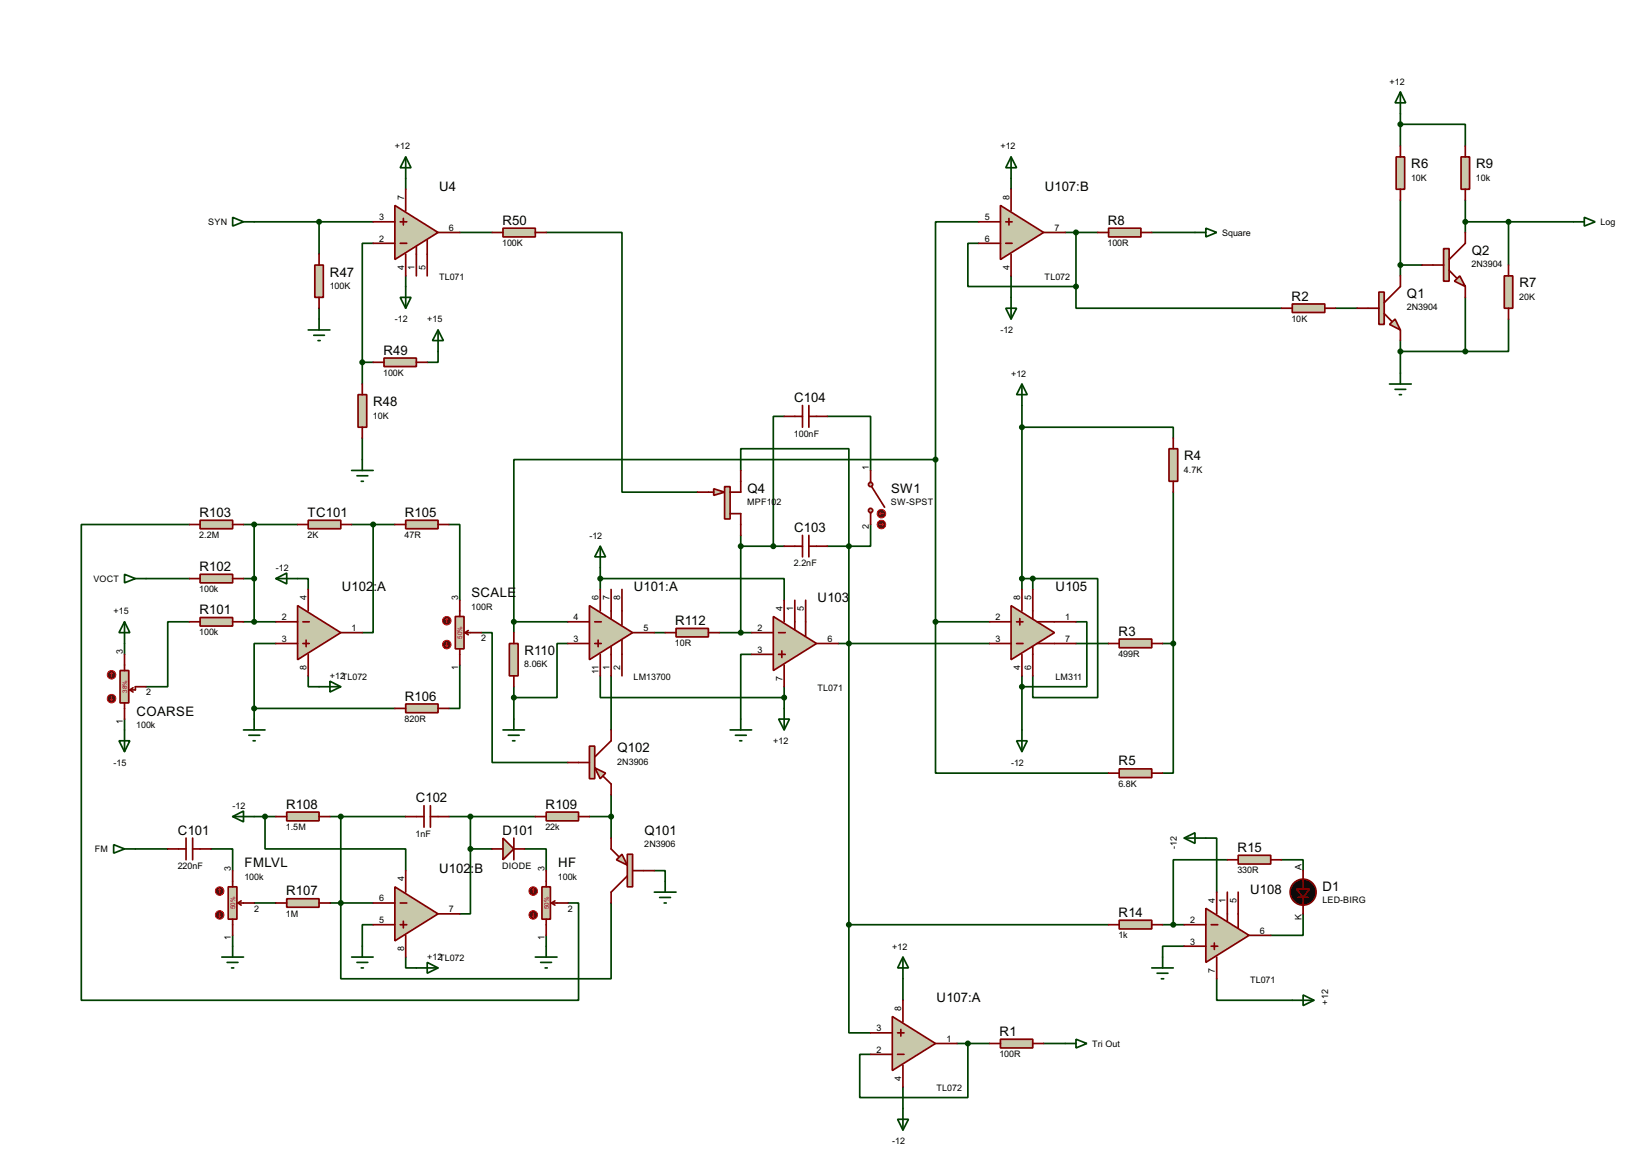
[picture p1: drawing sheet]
<svg xmlns="http://www.w3.org/2000/svg" width="387mm" height="276mm" viewBox="0 0 387 276" stroke-linecap="round" stroke-linejoin="round" font-family="sans-serif">
<g fill="none" stroke="#004000" stroke-width=".4">
<path d="M329 29.2h15.2v5.1M329 26.7v7.6M59.7 52.1h28M75 52.1v7.6M87.7 57.2h-2.6v27.9M95.3 41.9v2.6M108 54.6h7.6M128.3 54.6h17.8v61h17.8M229.9 52.1h-10.1v55.9M229.9 57.2h-2.5v10.1h25.4M237.5 41.9v2.6M250.2 54.6h7.7"/>
<path d="M252.8 54.6v12.7M270.6 54.6h10.1M329 47v17.8M344.2 47v7.6M344.2 52.1h25.4M354.4 52.1v10.2M75 72.4v2.6M95.3 64.8v2.5M237.5 64.8v5.1M252.8 67.3v5.1h48.2M313.7 72.4h5.1M329 62.3h5.1"/>
<path d="M344.2 69.9v12.7M354.4 75v7.6h-10.2M85.1 85.1v5.1M85.1 85.1h2.6M102.9 82.6v2.5h-2.5M184.2 97.8h-2.5v30.5M194.4 97.8h10.1v12.7M240.1 95.3v43.2M329 80v7.7M329 82.6h15.2M85.1 102.9v5.1M174 110.5v-5.1h25.4v22.9"/>
<path d="M219.8 108h-99.1v38.1M219.8 108v38.1M240.1 100.4h35.5v2.5M275.6 115.6v35.6M29.3 134.9l2.5 1-2.5 1zM31.8 135.9h12.7M44.5 123.2h-25.4v111.8h116.8v-22.9h-2.5M57.2 135.9h2.5M57.2 123.2h12.7M59.7 123.2v22.9M69.9 135.9h2.5v2.6M82.6 123.2h10.2"/>
<path d="M87.7 123.2v25.4h-2.6M105.5 123.2h2.5v17.8M141 135.9h43.2v5.1M141 133.4v5.1M174 128.3h10.2M174 125.8v22.8M194.4 128.3h5M199.4 128.3v88.9M204.5 123.2v5.1h-5.1M240.1 135.9h2.5M242.6 135.9h15.3v28h-15.3v-5.1M242.6 135.9v2.6"/>
<path d="M29.3 151.2v2.5M44.5 146.1h-5.1v15.2h-5.1M57.2 146.1h7.6M64.8 151.2h-5.1v15.2M72.4 158.8v2.5h2.6M108 156.2v10.2h-2.5M113.1 148.6h2.5v30.5h17.8M120.7 146.1v2.5M120.7 146.1h12.7M133.4 151.2h-2.5v12.7h-10.2M141 158.8v5.1h43.2M143.6 158.8v12.7"/>
<path d="M153.7 148.6h2.6M169 148.6h7.6M176.6 153.7h-2.6v15.2M196.9 151.2h35.6M219.8 146.1v35.5h40.6M219.8 146.1h12.7M240.1 158.8v12.7M252.8 146.1h2.5v15.2h-15.2M252.8 151.2h7.6M273.1 151.2h2.5M275.6 151.2v30.4h-2.5M29.3 168.9v2.6"/>
<path d="M59.7 166.4v2.5M59.7 166.4h33.1M120.7 161.3v7.6M184.2 161.3v5.1M31.8 199.4h7.6M49.6 199.4h5.1v5.1M59.7 191.8h5.1M62.3 191.8v7.6h33v5.1M77.5 191.8h17.8M80.1 191.8v38.1h63.5v-17.8M105.5 191.8h20.3M110.5 199.4v15.3h-2.5"/>
<path d="M110.5 199.4h5.1M110.5 191.8v7.6M123.2 199.4h5.1v5.1M138.5 191.8h5.1M143.6 186.7v10.2M283.3 196.9h2.5v12.7M54.7 219.7v2.6M59.7 212.1h5.1M77.5 212.1h10.2M87.7 217.2h-2.6v5.1M128.3 219.7v2.6M153.7 204.5h2.6v2.5"/>
<path d="M199.4 217.2v25.4h5.1M199.4 217.2h61M273.1 217.2h5.1M288.3 202h-12.7v15.2M301 202h5.1v2.5M306.1 214.7v5h-7.6M95.3 224.8v2.6h2.5M212.1 229.9v5.1M278.2 222.3h-5.1v2.5M285.8 229.9v5.1h17.8M212.1 255.3v5.1M224.8 245.1h7.7"/>
<path d="M227.4 245.1v12.7h-25.4v-10.1h2.5M245.2 245.1h5"/>
</g>
<path d="M28.2 157.5h2.1v7.6h-2.1z" fill="#c8c8aa" stroke="#800000" stroke-width=".4"/>
<path d="M29.3 153.7v3.8M29.3 165.1v3.8M30.5 162.1l.8 .5M31.3 161.6l-.8 .5M34.3 161.3h-2.5v.8h-1.3" fill="none" stroke="#800000" stroke-width=".4"/>
<circle cx="26.2" cy="158.5" r="1" fill="#400000" stroke="#f00" stroke-width=".23"/>
<path d="M26.2 158l-.2 .3M26.2 158l.3 .3M26.2 158v1" fill="none" stroke="#f00" stroke-width=".23"/>
<circle cx="26.2" cy="164.1" r="1" fill="#400000" stroke="#f00" stroke-width=".23"/>
<path d="M26 164.4l.2 .2M26.2 163.6v1M26.5 164.4l-.3 .2" fill="none" stroke="#f00" stroke-width=".23"/>
<path d="M26.7 198.4l2.6 1-2.6 1zM29.3 199.4h2.5" fill="none" stroke="#004000" stroke-width=".4"/>
<path d="M47 134.9h7.7v2h-7.7z" fill="#c8c8aa" stroke="#800000" stroke-width=".4"/>
<path d="M44.5 135.9h2.5M54.7 135.9h2.5" fill="none" stroke="#800000" stroke-width=".4"/>
<path d="M47 145.1h7.7v2h-7.7z" fill="#c8c8aa" stroke="#800000" stroke-width=".4"/>
<path d="M44.5 146.1h2.5M54.7 146.1h2.5" fill="none" stroke="#800000" stroke-width=".4"/>
<path d="M29.3 146.1l1.2 2.5h-2.5zM29.3 146.1v5.1M28 174h2.5l-1.2 2.6zM29.3 171.5v5.1M57.2 171.5h5.1M58.5 172.7h2.5M59.5 174h.5M59.7 168.9v2.6" fill="none" stroke="#004000" stroke-width=".4"/>
<path d="M72.4 122.2h7.7v2h-7.7z" fill="#c8c8aa" stroke="#800000" stroke-width=".4"/>
<path d="M69.9 123.2h2.5M80.1 123.2h2.5" fill="none" stroke="#800000" stroke-width=".4"/>
<path d="M64.8 135.9l2.6-1.3v2.6zM64.8 135.9h5.1M75 161.3h5.1M77.5 160l2.6 1.3-2.6 1.3z" fill="none" stroke="#004000" stroke-width=".4"/>
<path d="M107 144.8h2v7.6h-2z" fill="#c8c8aa" stroke="#800000" stroke-width=".4"/>
<path d="M108 141v3.8M108 152.4v3.8M109.3 148.6l.7 .5M109.3 148.6h3.8M110 148.1l-.7 .5" fill="none" stroke="#800000" stroke-width=".4"/>
<circle cx="104.9" cy="145.8" r="1" fill="#400000" stroke="#f00" stroke-width=".23"/>
<path d="M105 145.3l-.3 .3M105 145.3l.2 .3M105 145.3v1" fill="none" stroke="#f00" stroke-width=".23"/>
<circle cx="104.9" cy="151.4" r="1" fill="#400000" stroke="#f00" stroke-width=".23"/>
<path d="M104.7 151.7l.3 .2M105 150.9v1M105.2 151.7l-.2 .2" fill="none" stroke="#f00" stroke-width=".23"/>
<path d="M39.4 199.4h4.3M43.7 196.9v5.1M45.3 196.9v5.1M45.3 199.4h4.3" fill="none" stroke="#800000" stroke-width=".4"/>
<path d="M53.6 208.3h2.1v7.6h-2.1z" fill="#c8c8aa" stroke="#800000" stroke-width=".4"/>
<path d="M54.7 204.5v3.8M54.7 215.9v3.8M55.9 212.1l.8 .5M55.9 212.1h3.8M56.7 211.6l-.8 .5" fill="none" stroke="#800000" stroke-width=".4"/>
<circle cx="51.6" cy="209.3" r="1" fill="#400000" stroke="#f00" stroke-width=".23"/>
<path d="M51.6 208.8l-.2 .3M51.6 208.8l.3 .3M51.6 208.8v1" fill="none" stroke="#f00" stroke-width=".23"/>
<circle cx="51.6" cy="214.9" r="1" fill="#400000" stroke="#f00" stroke-width=".23"/>
<path d="M51.4 215.2l.2 .2M51.6 214.4v1M51.9 215.2l-.3 .2" fill="none" stroke="#f00" stroke-width=".23"/>
<path d="M52.1 224.8h5.1M53.4 226.1h2.5M54.4 227.4h.5M54.7 222.3v2.5" fill="none" stroke="#004000" stroke-width=".4"/>
<path d="M67.4 211.1h7.6v2h-7.6z" fill="#c8c8aa" stroke="#800000" stroke-width=".4"/>
<path d="M64.8 212.1h2.6M75 212.1h2.5" fill="none" stroke="#800000" stroke-width=".4"/>
<path d="M67.4 190.8h7.6v2h-7.6z" fill="#c8c8aa" stroke="#800000" stroke-width=".4"/>
<path d="M64.8 191.8h2.6M75 191.8h2.5M95.3 191.8h4.3M99.6 189.3v5M101.1 191.8h4.4M101.1 189.3v5" fill="none" stroke="#800000" stroke-width=".4"/>
<path d="M82.6 224.8h5.1M83.9 226.1h2.5M84.9 227.4h.5M85.1 222.3v2.5M97.8 227.4h5.1M100.4 226.1l2.5 1.3-2.5 1.2z" fill="none" stroke="#004000" stroke-width=".4"/>
<circle cx="80" cy="191.8" r=".5" fill="#004000" stroke="#004000" stroke-width=".4"/>
<path d="M144.8 202l1.3-1.3 1.3 2.5z" fill="#c8c8aa" stroke="#800000" stroke-width=".4"/>
<path d="M147.4 200.7h1.2v7.6h-1.2z" fill="#c8c8aa" stroke="#800000" stroke-width=".4"/>
<path d="M143.6 196.9v2.5l1.7 1.8M147.4 205.8l-3.8 3.8v2.5M148.6 204.5h5.1" fill="none" stroke="#800000" stroke-width=".4"/>
<path d="M139.7 180.4l2.6 1.2-1.3 1.3z" fill="#c8c8aa" stroke="#800000" stroke-width=".4"/>
<path d="M138.5 175.3h1.2v7.6h-1.2z" fill="#c8c8aa" stroke="#800000" stroke-width=".4"/>
<path d="M133.4 179.1h5.1M143.6 171.5v2.5l-3.9 3.8M141.8 182.4l1.8 1.8v2.5" fill="none" stroke="#800000" stroke-width=".4"/>
<path d="M118.2 196.9l2.5 2.5-2.5 2.6z" fill="#c8c8aa" stroke="#800000" stroke-width=".4"/>
<path d="M115.6 199.4h2.6M120.7 196.9v5.1M120.7 199.4h2.5" fill="none" stroke="#800000" stroke-width=".4"/>
<path d="M127.3 208.3h2v7.6h-2z" fill="#c8c8aa" stroke="#800000" stroke-width=".4"/>
<path d="M128.3 204.5v3.8M128.3 215.9v3.8M129.6 212.1l.8 .5M129.6 212.1h3.8M130.4 211.6l-.8 .5" fill="none" stroke="#800000" stroke-width=".4"/>
<circle cx="125.2" cy="209.3" r="1" fill="#400000" stroke="#f00" stroke-width=".23"/>
<path d="M125.3 208.8l-.3 .3M125.3 208.8l.2 .3M125.3 208.8v1" fill="none" stroke="#f00" stroke-width=".23"/>
<circle cx="125.2" cy="214.9" r="1" fill="#400000" stroke="#f00" stroke-width=".23"/>
<path d="M125 215.2l.3 .2M125.3 214.4v1M125.5 215.2l-.2 .2" fill="none" stroke="#f00" stroke-width=".23"/>
<path d="M118.2 171.5h5M119.4 172.7h2.6M120.4 174h.6M120.7 168.9v2.6M153.7 209.6h5.1M155 210.8h2.5M156 212.1h.5M156.3 207v2.6M125.8 224.8h5.1M127 226.1h2.6M128.1 227.4h.5M128.3 222.3v2.5" fill="none" stroke="#004000" stroke-width=".4"/>
<path d="M119.7 151.2h2v7.6h-2z" fill="#c8c8aa" stroke="#800000" stroke-width=".4"/>
<path d="M184.2 128.3h4.3M188.5 125.8v5M190 125.8v5M190 128.3h4.4M120.7 148.6v2.6M120.7 158.8v2.5" fill="none" stroke="#800000" stroke-width=".4"/>
<path d="M141 128.3l1.3 2.5h-2.6zM141 128.3v5.1M171.5 171.5h5.1M172.8 172.7h2.5M173.8 174h.5M174 168.9v2.6M182.9 168.9h2.6l-1.3 2.6zM184.2 166.4v5.1" fill="none" stroke="#004000" stroke-width=".4"/>
<path d="M128.3 190.8h7.6v2h-7.6z" fill="#c8c8aa" stroke="#800000" stroke-width=".4"/>
<path d="M125.8 191.8h2.5M135.9 191.8h2.6" fill="none" stroke="#800000" stroke-width=".4"/>
<g fill="#004000" stroke="#004000" stroke-width=".4">
<circle cx="143.5" cy="191.8" r=".5"/>
<circle cx="110.5" cy="191.8" r=".5"/>
<circle cx="80" cy="212.1" r=".5"/>
</g>
<path d="M54.7 191.8l2.5-1.3v2.6zM54.7 191.8h5" fill="none" stroke="#004000" stroke-width=".4"/>
<path d="M95.3 122.2h7.6v2h-7.6z" fill="#c8c8aa" stroke="#800000" stroke-width=".4"/>
<path d="M92.8 123.2h2.5M102.9 123.2h2.6" fill="none" stroke="#800000" stroke-width=".4"/>
<path d="M95.3 165.4h7.6v2h-7.6z" fill="#c8c8aa" stroke="#800000" stroke-width=".4"/>
<path d="M92.8 166.4h2.5M102.9 166.4h2.6" fill="none" stroke="#800000" stroke-width=".4"/>
<path d="M47 122.2h7.7v2h-7.7z" fill="#c8c8aa" stroke="#800000" stroke-width=".4"/>
<path d="M44.5 123.2h2.5M54.7 123.2h2.5" fill="none" stroke="#800000" stroke-width=".4"/>
<g fill="#004000" stroke="#004000" stroke-width=".4">
<circle cx="59.7" cy="123.2" r=".5"/>
<circle cx="59.7" cy="135.9" r=".5"/>
</g>
<path d="M158.8 147.6h7.6v2h-7.6z" fill="#c8c8aa" stroke="#800000" stroke-width=".4"/>
<path d="M156.3 148.6h2.5M166.4 148.6h2.6" fill="none" stroke="#800000" stroke-width=".4"/>
<path d="M138.5 142.3l10.1 6.3-10.1 6.4z" fill="#c8c8aa" stroke="#800000" stroke-width=".4"/>
<path d="M141 138.5v5M143.6 138.5v6.8M146.1 138.5v8.3M133.4 146.1h5.1M133.4 151.2h5.1M139.7 146.1h1.6M139.7 151.2h1.6M140.5 150.4v1.5M141 153.7v5.1M143.6 151.9v6.9M146.1 150.4v8.4M148.6 148.6h5.1" fill="none" stroke="#800000" stroke-width=".4"/>
<g fill="#004000" stroke="#004000" stroke-width=".4">
<circle cx="120.7" cy="163.9" r=".5"/>
<circle cx="199.4" cy="151.2" r=".5"/>
<circle cx="174" cy="128.3" r=".5"/>
<circle cx="199.4" cy="128.3" r=".5"/>
</g>
<path d="M237.5 142.3l10.2 6.3-10.2 6.4z" fill="#c8c8aa" stroke="#800000" stroke-width=".4"/>
<path d="M240.1 138.5v5M242.6 138.5v6.8M232.5 151.2h5M232.5 146.1h5M238.8 151.2h1.5M238.8 146.1h1.5M239.6 145.3v1.5M240.1 153.7v5.1M242.6 151.9v6.9M243.6 151.2h9.2M243.6 146.1h9.2" fill="none" stroke="#800000" stroke-width=".4"/>
<path d="M240.1 90.2l1.2 2.5h-2.5zM240.1 90.2v5.1M238.8 174h2.5l-1.2 2.6zM240.1 171.5v5.1" fill="none" stroke="#004000" stroke-width=".4"/>
<g fill="#004000" stroke="#004000" stroke-width=".4">
<circle cx="240" cy="161.3" r=".5"/>
<circle cx="242.6" cy="135.9" r=".5"/>
<circle cx="240" cy="135.9" r=".5"/>
</g>
<path d="M262.9 150.1h7.7v2.1h-7.7z" fill="#c8c8aa" stroke="#800000" stroke-width=".4"/>
<path d="M260.4 151.2h2.5M270.6 151.2h2.5" fill="none" stroke="#800000" stroke-width=".4"/>
<path d="M274.6 105.4h2.1v7.7h-2.1z" fill="#c8c8aa" stroke="#800000" stroke-width=".4"/>
<path d="M275.6 102.9v2.5M275.6 113.1v2.5" fill="none" stroke="#800000" stroke-width=".4"/>
<circle cx="240" cy="100.4" r=".5" fill="#004000" stroke="#004000" stroke-width=".4"/>
<path d="M262.9 180.6h7.7v2.1h-7.7z" fill="#c8c8aa" stroke="#800000" stroke-width=".4"/>
<path d="M260.4 181.6h2.5M270.6 181.6h2.5" fill="none" stroke="#800000" stroke-width=".4"/>
<g fill="#004000" stroke="#004000" stroke-width=".4">
<circle cx="275.6" cy="151.2" r=".5"/>
<circle cx="120.7" cy="146.1" r=".5"/>
</g>
<path d="M92.8 208.3l10.1 6.4-10.1 6.3z" fill="#c8c8aa" stroke="#800000" stroke-width=".4"/>
<path d="M87.7 212.1h5.1M87.7 217.2h5.1M94 212.1h1.6M94 217.2h1.6M94.8 216.4v1.6M95.3 204.5v5.1M95.3 219.7v5.1M102.9 214.7h5.1" fill="none" stroke="#800000" stroke-width=".4"/>
<g fill="#004000" stroke="#004000" stroke-width=".4">
<circle cx="110.5" cy="199.4" r=".5"/>
<circle cx="62.2" cy="191.8" r=".5"/>
</g>
<path d="M69.9 142.3l10.2 6.3-10.2 6.4z" fill="#c8c8aa" stroke="#800000" stroke-width=".4"/>
<path d="M72.4 138.5v5M64.8 146.1h5.1M64.8 151.2h5.1M71.2 146.1h1.5M71.2 151.2h1.5M71.9 150.4v1.5M72.4 153.7v5.1M80.1 148.6h5" fill="none" stroke="#800000" stroke-width=".4"/>
<g fill="#004000" stroke="#004000" stroke-width=".4">
<circle cx="59.7" cy="146.1" r=".5"/>
<circle cx="59.7" cy="166.4" r=".5"/>
<circle cx="87.6" cy="123.2" r=".5"/>
</g>
<path d="M181.7 144.8l10.1 6.4-10.1 6.3z" fill="#c8c8aa" stroke="#800000" stroke-width=".4"/>
<path d="M176.6 148.6h5.1M176.6 153.7h5.1M182.9 148.6h1.6M182.9 153.7h1.6M183.7 152.9v1.6M184.2 141v5.1M184.2 156.2v5.1M186.7 141v6.9M189.3 141v8.4M191.8 151.2h5.1" fill="none" stroke="#800000" stroke-width=".4"/>
<g fill="#004000" stroke="#004000" stroke-width=".4">
<circle cx="184.2" cy="163.9" r=".5"/>
<circle cx="174" cy="148.6" r=".5"/>
<circle cx="141" cy="135.9" r=".5"/>
<circle cx="219.7" cy="146.1" r=".5"/>
</g>
<path d="M237.5 36.9l1.3 2.5h-2.5zM237.5 36.9v5M236.3 72.4h2.5l-1.3 2.6zM237.5 69.9v5.1" fill="none" stroke="#004000" stroke-width=".4"/>
<path d="M260.4 53.6h7.6v2.1h-7.6z" fill="#c8c8aa" stroke="#800000" stroke-width=".4"/>
<path d="M257.9 54.6h2.5M268 54.6h2.6" fill="none" stroke="#800000" stroke-width=".4"/>
<path d="M280.7 54.6h2.6M283.3 53.6l2.5 1-2.5 1.1z" fill="none" stroke="#004000" stroke-width=".4"/>
<path d="M235 48.3l10.2 6.3-10.2 6.4z" fill="#c8c8aa" stroke="#800000" stroke-width=".4"/>
<path d="M229.9 57.2h5.1M229.9 52.1h5.1M236.3 57.2h1.5M236.3 52.1h1.5M237 51.3v1.6M237.5 44.5v5.1M237.5 59.7v5.1M245.2 54.6h5" fill="none" stroke="#800000" stroke-width=".4"/>
<g fill="#004000" stroke="#004000" stroke-width=".4">
<circle cx="219.7" cy="108" r=".5"/>
<circle cx="252.7" cy="54.6" r=".5"/>
</g>
<path d="M283.3 213.4l10.1 6.3-10.1 6.4z" fill="#c8c8aa" stroke="#800000" stroke-width=".4"/>
<path d="M278.2 217.2h5.1M284.5 217.2h1.6M285.8 209.6v5.1M288.3 209.6v6.8M290.9 209.6v8.4M293.4 219.7h5.1M278.2 222.3h5.1M284.5 222.3h1.6M285.3 221.5v1.5M285.8 224.8v5.1" fill="none" stroke="#800000" stroke-width=".4"/>
<path d="M262.9 216.2h7.7v2h-7.7z" fill="#c8c8aa" stroke="#800000" stroke-width=".4"/>
<path d="M260.4 217.2h2.5M270.6 217.2h2.5" fill="none" stroke="#800000" stroke-width=".4"/>
<path d="M270.6 227.4h5M271.8 228.6h2.6M272.8 229.9h.6M273.1 224.8v2.6" fill="none" stroke="#004000" stroke-width=".4"/>
<path d="M290.9 200.9h7.6v2.1h-7.6z" fill="#c8c8aa" stroke="#800000" stroke-width=".4"/>
<path d="M288.3 202h2.6M298.5 202h2.5M304.8 210.8h2.6M306.1 204.5v4.3M306.1 210.8v3.9" fill="none" stroke="#800000" stroke-width=".4"/>
<g fill="#004000" stroke="#004000" stroke-width=".4">
<circle cx="275.6" cy="217.2" r=".5"/>
<circle cx="199.4" cy="217.2" r=".5"/>
</g>
<path d="M278.2 196.9l2.5-1.3v2.5zM278.2 196.9h5.1M303.6 235h5.1M306.1 233.7l2.6 1.3-2.6 1.2z" fill="none" stroke="#004000" stroke-width=".4"/>
<g fill="#000" stroke="#800000" stroke-width=".4">
<path d="M304.6 208.8h3l-1.5 2z"/>
<circle cx="306.1" cy="209.6" r="3.1"/>
</g>
<path d="M209.6 238.8l10.2 6.3-10.2 6.4z" fill="#c8c8aa" stroke="#800000" stroke-width=".4"/>
<path d="M212.1 235v5.1M204.5 247.7h5.1M204.5 242.6h5.1M210.9 247.7h1.5M210.9 242.6h1.5M211.6 241.8v1.6M212.1 250.2v5.1M219.8 245.1h5" fill="none" stroke="#800000" stroke-width=".4"/>
<path d="M212.1 224.8l1.3 2.6h-2.5zM212.1 224.8v5.1M210.9 262.9h2.5l-1.3 2.6zM212.1 260.4v5.1" fill="none" stroke="#004000" stroke-width=".4"/>
<path d="M235 244.1h7.6v2.1h-7.6z" fill="#c8c8aa" stroke="#800000" stroke-width=".4"/>
<path d="M232.5 245.1h2.5M242.6 245.1h2.6" fill="none" stroke="#800000" stroke-width=".4"/>
<circle cx="227.3" cy="245.1" r=".5" fill="#004000" stroke="#004000" stroke-width=".4"/>
<path d="M250.2 245.1h2.6M252.8 244.1l2.5 1-2.5 1.1z" fill="none" stroke="#004000" stroke-width=".4"/>
<path d="M303.6 71.4h7.6v2h-7.6z" fill="#c8c8aa" stroke="#800000" stroke-width=".4"/>
<path d="M301 72.4h2.6M311.2 72.4h2.5" fill="none" stroke="#800000" stroke-width=".4"/>
<path d="M326.4 76.2l1.3-1.2 1.3 2.5z" fill="#c8c8aa" stroke="#800000" stroke-width=".4"/>
<path d="M323.9 68.6h1.3v7.6h-1.3z" fill="#c8c8aa" stroke="#800000" stroke-width=".4"/>
<path d="M318.8 72.4h5.1M325.2 73.7l1.7 1.8M329 64.8v2.5l-3.8 3.8M329 77.5v2.5" fill="none" stroke="#800000" stroke-width=".4"/>
<path d="M341.7 66.1l1.2-1.3 1.3 2.5z" fill="#c8c8aa" stroke="#800000" stroke-width=".4"/>
<path d="M339.1 58.4h1.3v7.7h-1.3z" fill="#c8c8aa" stroke="#800000" stroke-width=".4"/>
<path d="M344.2 54.6v2.6l-3.8 3.8M334.1 62.3h5M340.4 63.5l1.8 1.8M344.2 67.3v2.6" fill="none" stroke="#800000" stroke-width=".4"/>
<path d="M328 36.9h2v7.6h-2z" fill="#c8c8aa" stroke="#800000" stroke-width=".4"/>
<path d="M329 34.3v2.6M329 44.5v2.5" fill="none" stroke="#800000" stroke-width=".4"/>
<g fill="#004000" stroke="#004000" stroke-width=".4">
<circle cx="328.9" cy="62.3" r=".5"/>
<circle cx="328.9" cy="82.6" r=".5"/>
</g>
<path d="M329 21.6l1.2 2.6h-2.5zM329 21.6v5.1M326.4 90.2h5.1M327.7 91.5h2.5M328.7 92.7h.5M329 87.7v2.5" fill="none" stroke="#004000" stroke-width=".4"/>
<path d="M353.4 64.8h2v7.6h-2z" fill="#c8c8aa" stroke="#800000" stroke-width=".4"/>
<path d="M354.4 62.3v2.5M354.4 72.4v2.6" fill="none" stroke="#800000" stroke-width=".4"/>
<g fill="#004000" stroke="#004000" stroke-width=".4">
<circle cx="344.2" cy="82.6" r=".5"/>
<circle cx="252.7" cy="67.3" r=".5"/>
</g>
<path d="M369.6 52.1h2.6M372.2 51.1l2.5 1-2.5 1z" fill="none" stroke="#004000" stroke-width=".4"/>
<path d="M343.2 36.9h2v7.6h-2z" fill="#c8c8aa" stroke="#800000" stroke-width=".4"/>
<path d="M344.2 34.3v2.6M344.2 44.5v2.5" fill="none" stroke="#800000" stroke-width=".4"/>
<g fill="#004000" stroke="#004000" stroke-width=".4">
<circle cx="344.2" cy="52.1" r=".5"/>
<circle cx="354.3" cy="52.1" r=".5"/>
<circle cx="328.9" cy="29.2" r=".5"/>
</g>
<path d="M54.7 51.1l2.5 1-2.5 1zM57.2 52.1h2.5" fill="none" stroke="#004000" stroke-width=".4"/>
<path d="M74 62.3h2v7.6h-2z" fill="#c8c8aa" stroke="#800000" stroke-width=".4"/>
<path d="M75 59.7v2.6M75 69.9v2.5" fill="none" stroke="#800000" stroke-width=".4"/>
<circle cx="74.9" cy="52.1" r=".5" fill="#004000" stroke="#004000" stroke-width=".4"/>
<path d="M72.4 77.5h5.1M73.7 78.8h2.5M75 75v2.5M74.7 80h.5" fill="none" stroke="#004000" stroke-width=".4"/>
<path d="M84.1 92.7h2.1v7.7h-2.1z" fill="#c8c8aa" stroke="#800000" stroke-width=".4"/>
<path d="M85.1 90.2v2.5M85.1 100.4v2.5" fill="none" stroke="#800000" stroke-width=".4"/>
<path d="M90.2 84.1h7.6v2h-7.6z" fill="#c8c8aa" stroke="#800000" stroke-width=".4"/>
<path d="M87.7 85.1h2.5M97.8 85.1h2.6" fill="none" stroke="#800000" stroke-width=".4"/>
<path d="M95.3 36.9l1.3 2.5h-2.6zM95.3 36.9v5M94 69.9h2.6l-1.3 2.5zM95.3 67.3v5.1M102.9 77.5l1.3 2.5h-2.6zM102.9 77.5v5.1M82.6 110.5h5.1M83.9 111.8h2.5M84.9 113.1h.5M85.1 108v2.5" fill="none" stroke="#004000" stroke-width=".4"/>
<path d="M167.7 114.8l2.5 .8-2.5 .8z" fill-rule="evenodd" fill="#c8c8aa" stroke="#800000" stroke-width=".4"/>
<path d="M170.2 114.3h1.3v7.6h-1.3z" fill="#c8c8aa" stroke="#800000" stroke-width=".4"/>
<path d="M163.9 115.6h3.8M174 110.5v5.1h-2.5M171.5 120.7h2.5v5.1" fill="none" stroke="#800000" stroke-width=".4"/>
<path d="M118.2 53.6h7.6v2.1h-7.6z" fill="#c8c8aa" stroke="#800000" stroke-width=".4"/>
<path d="M115.6 54.6h2.6M125.8 54.6h2.5" fill="none" stroke="#800000" stroke-width=".4"/>
<path d="M92.8 48.3l10.1 6.3-10.1 6.4z" fill="#c8c8aa" stroke="#800000" stroke-width=".4"/>
<g fill="none" stroke="#800000" stroke-width=".4">
<path d="M87.7 57.2h5.1M87.7 52.1h5.1M94 57.2h1.6M94 52.1h1.6M94.8 51.3v1.6M95.3 44.5v5.1M95.3 59.7v5.1M97.8 57.9v6.9M100.4 56.4v8.4M102.9 54.6h5.1M184.2 97.8h4.3M188.5 95.3v5.1"/>
<path d="M190 95.3v5.1M190 97.8h4.4"/>
</g>
<g fill="#004000" stroke="#004000" stroke-width=".4">
<circle cx="85.1" cy="85.1" r=".5"/>
<circle cx="181.6" cy="128.3" r=".5"/>
</g>
<g fill="#c8c8aa" stroke="#800000" stroke-width=".4">
<circle cx="204.5" cy="119.9" r=".5"/>
<circle cx="204.5" cy="113.8" r=".5"/>
</g>
<path d="M204.5 110.5v2.8M204.8 114.3l3 4.9M204.5 120.4v2.8" fill="none" stroke="#800000" stroke-width=".4"/>
<circle cx="207" cy="120.7" r="1" fill="#400000" stroke="#f00" stroke-width=".23"/>
<path d="M206.6 120.7l.2 .2M206.6 120.7h1M206.8 120.4l-.2 .3" fill="none" stroke="#f00" stroke-width=".23"/>
<circle cx="207" cy="123.2" r="1" fill="#400000" stroke="#f00" stroke-width=".23"/>
<path d="M206.6 123.2h1M207.3 123l.3 .2M207.6 123.2l-.3 .3" fill="none" stroke="#f00" stroke-width=".23"/>
<g font-size="3.5">
<text x="331.5" y="39.5">R6</text>
<text x="346.8" y="39.5">R9</text>
<text x="103.2" y="44.9">U4</text>
<text x="245.4" y="44.9">U107:B</text>
<text x="118" y="52.8">R50</text>
<text x="260.2" y="52.8">R8</text>
<text x="345.7" y="59.9">Q2</text>
<text x="77.5" y="64.9">R47</text>
<text x="303.4" y="70.6">R2</text>
<text x="330.5" y="70">Q1</text>
<text x="356.9" y="67.4">R7</text>
<text x="90.1" y="83.3">R49</text>
<text x="87.7" y="95.4">R48</text>
<text x="186.6" y="94.5">C104</text>
<text x="278.2" y="108.1">R4</text>
<text x="175.6" y="115.8">Q4</text>
<text x="209.3" y="115.8">SW1</text>
<text x="46.9" y="121.4">R103</text>
<text x="72.3" y="121.4">TC101</text>
<text x="95.1" y="121.4">R105</text>
<text x="186.6" y="125">C103</text>
<text x="46.9" y="134.1">R102</text>
<text x="80.3" y="138.9">U102</text>
<text x="87.7" y="138.9">:</text>
<text x="88.6" y="138.9">A</text>
<text x="110.8" y="140.2">SCALE</text>
<text x="148.9" y="138.9">U101:A</text>
<text x="192.1" y="141.5">U103</text>
<text x="248" y="138.9">U105</text>
<text x="46.9" y="144.3">R101</text>
<text x="158.6" y="146.8">R112</text>
<text x="262.8" y="149.3">R3</text>
<text x="123.2" y="153.9">R110</text>
<text x="95.1" y="164.6">R106</text>
<text x="32.1" y="168.1">COARSE</text>
<text x="145.1" y="176.7">Q102</text>
<text x="262.8" y="179.8">R5</text>
<text x="67.2" y="190">R108</text>
<text x="97.7" y="188.5">C102</text>
<text x="128.2" y="190">R109</text>
<text x="41.8" y="196.1">C101</text>
<text x="118" y="196.1">D101</text>
<text x="151.4" y="196.1">Q101</text>
<text x="57.5" y="203.7">FMLVL</text>
<text x="131.1" y="203.7">HF</text>
<text x="290.7" y="200.1">R15</text>
<text x="103.2" y="205">U102</text>
<text x="110.6" y="205">:</text>
<text x="111.5" y="205">B</text>
<text x="310.7" y="209.2">D1</text>
<text x="67.2" y="210.3">R107</text>
<text x="262.8" y="215.4">R14</text>
<text x="293.7" y="210">U108</text>
<text x="220" y="235.4">U107:A</text>
<text x="234.8" y="243.3">R1</text>
</g>
<g font-size="2.4">
<text x="326.4" y="19.8">+12</text>
<text x="92.8" y="35.1">+12</text>
<text x="235" y="35.1">+12</text>
<text x="94.9" y="47" transform="rotate(-90 94.9 47)">7</text>
<text x="237.1" y="47" transform="rotate(-90 237.1 47)">8</text>
<text x="331.5" y="42.4">10K</text>
<text x="346.7" y="42.4">10k</text>
<text x="48.9" y="52.9">SYN</text>
<text x="89.1" y="51.7">3</text>
<text x="231.3" y="51.7">5</text>
<text x="376" y="52.9">Log</text>
<text x="89.1" y="56.8">2</text>
<text x="105.5" y="54.2">6</text>
<text x="118" y="57.9">100K</text>
<text x="231.3" y="56.8">6</text>
<text x="247.7" y="54.2">7</text>
<text x="260.2" y="57.9">100R</text>
<text x="287.1" y="55.4">Square</text>
<text x="94.9" y="63.4" transform="rotate(-90 94.9 63.4)">4</text>
<text x="97.4" y="63.4" transform="rotate(-90 97.4 63.4)">1</text>
<text x="100" y="63.4" transform="rotate(-90 100 63.4)">5</text>
<text x="103.1" y="65.7">TL071</text>
<text x="237.1" y="63.4" transform="rotate(-90 237.1 63.4)">4</text>
<text x="245.4" y="65.7">TL072</text>
<text x="345.7" y="62.8">2N3904</text>
<text x="77.5" y="67.8">100K</text>
<text x="356.9" y="70.4">20K</text>
<text x="92.8" y="75.8">-12</text>
<text x="100.4" y="75.8">+15</text>
<text x="303.4" y="75.6">10K</text>
<text x="330.5" y="72.9">2N3904</text>
<text x="235" y="78.3">-12</text>
<text x="90" y="88.3">100K</text>
<text x="237.5" y="88.5">+12</text>
<text x="87.6" y="98.3">10K</text>
<text x="186.5" y="102.6">100nF</text>
<text x="204.1" y="110.5" transform="rotate(-90 204.1 110.5)">1</text>
<text x="278.1" y="111">4.7K</text>
<text x="175.5" y="118.7">MPF102</text>
<text x="209.3" y="118.7">SW-SPST</text>
<text x="204.1" y="124.4" transform="rotate(-90 204.1 124.4)">2</text>
<text x="46.8" y="126.4">2.2M</text>
<text x="72.2" y="126.4">2K</text>
<text x="95.1" y="126.4">47R</text>
<text x="138.5" y="126.6">-12</text>
<text x="21.9" y="136.7">VOCT</text>
<text x="64.8" y="134.2">-12</text>
<text x="186.5" y="133">2.2nF</text>
<text x="46.8" y="139.1">100k</text>
<text x="72" y="141" transform="rotate(-90 72 141)">4</text>
<text x="107.6" y="141" transform="rotate(-90 107.6 141)">3</text>
<text x="110.7" y="143.2">100R</text>
<text x="140.6" y="141" transform="rotate(-90 140.6 141)">6</text>
<text x="143.2" y="141" transform="rotate(-90 143.2 141)">7</text>
<text x="145.7" y="141" transform="rotate(-90 145.7 141)">8</text>
<text x="183.8" y="143.5" transform="rotate(-90 183.8 143.5)">4</text>
<text x="186.3" y="143.5" transform="rotate(-90 186.3 143.5)">1</text>
<text x="188.9" y="143.5" transform="rotate(-90 188.9 143.5)">5</text>
<text x="239.7" y="141" transform="rotate(-90 239.7 141)">8</text>
<text x="242.2" y="141" transform="rotate(-90 242.2 141)">5</text>
<text x="26.7" y="144.3">+15</text>
<text x="46.8" y="149.3">100k</text>
<text x="66.2" y="145.7">2</text>
<text x="82.6" y="148.2">1</text>
<text x="134.8" y="145.7">4</text>
<text x="151.2" y="148.2">5</text>
<text x="178" y="148.2">2</text>
<text x="233.9" y="145.7">2</text>
<text x="250.2" y="145.7">1</text>
<text x="28.9" y="153.7" transform="rotate(-90 28.9 153.7)">3</text>
<text x="66.2" y="150.8">3</text>
<text x="113.1" y="150.6">2</text>
<text x="134.8" y="150.8">3</text>
<text x="158.6" y="151.8">10R</text>
<text x="178" y="153.3">3</text>
<text x="194.4" y="150.8">6</text>
<text x="233.9" y="150.8">3</text>
<text x="250.2" y="150.8">7</text>
<text x="262.7" y="154.4">499R</text>
<text x="72" y="157.4" transform="rotate(-90 72 157.4)">8</text>
<text x="77.5" y="159.6">+12TL072</text>
<text x="107.6" y="157.4" transform="rotate(-90 107.6 157.4)">1</text>
<text x="123.2" y="156.8">8.06K</text>
<text x="140.6" y="158.4" transform="rotate(-90 140.6 158.4)">11</text>
<text x="143.2" y="157.3" transform="rotate(-90 143.2 157.3)">1</text>
<text x="145.7" y="157.4" transform="rotate(-90 145.7 157.4)">2</text>
<text x="148.8" y="159.7">LM13700</text>
<text x="183.8" y="159.9" transform="rotate(-90 183.8 159.9)">7</text>
<text x="239.7" y="157.3" transform="rotate(-90 239.7 157.3)">4</text>
<text x="242.2" y="157.4" transform="rotate(-90 242.2 157.4)">6</text>
<text x="247.9" y="159.7">LM311</text>
<text x="34.3" y="163.3">2</text>
<text x="192" y="162.3">TL071</text>
<text x="28.9" y="170" transform="rotate(-90 28.9 170)">1</text>
<text x="32" y="171.1">100k</text>
<text x="95.1" y="169.6">820R</text>
<text x="26.7" y="179.9">-15</text>
<text x="145" y="179.6">2N3906</text>
<text x="181.7" y="174.8">+12</text>
<text x="237.5" y="179.9">-12</text>
<text x="262.7" y="184.9">6.8K</text>
<text x="54.7" y="190.1">-12</text>
<text x="67.2" y="195">1.5M</text>
<text x="97.6" y="196.5">1nF</text>
<text x="128.1" y="195">22k</text>
<text x="22.3" y="200.2">FM</text>
<text x="151.4" y="199.1">2N3906</text>
<text x="276.4" y="199.4" transform="rotate(-90 276.4 199.4)">-12</text>
<text x="41.8" y="204.2">220nF</text>
<text x="54.3" y="204.5" transform="rotate(-90 54.3 204.5)">3</text>
<text x="57.4" y="206.7">100k</text>
<text x="94.9" y="207" transform="rotate(-90 94.9 207)">4</text>
<text x="118" y="204.2">DIODE</text>
<text x="127.9" y="204.5" transform="rotate(-90 127.9 204.5)">3</text>
<text x="131.1" y="206.7">100k</text>
<text x="290.7" y="205.2">330R</text>
<text x="305.7" y="204.5" transform="rotate(-90 305.7 204.5)">A</text>
<text x="59.7" y="214.1">2</text>
<text x="67.2" y="215.3">1M</text>
<text x="89.1" y="211.7">6</text>
<text x="105.5" y="214.3">7</text>
<text x="133.4" y="214.1">2</text>
<text x="285.4" y="212.1" transform="rotate(-90 285.4 212.1)">4</text>
<text x="287.9" y="212.1" transform="rotate(-90 287.9 212.1)">1</text>
<text x="290.5" y="212.1" transform="rotate(-90 290.5 212.1)">5</text>
<text x="310.6" y="212.1">LED-BIRG</text>
<text x="54.3" y="220.8" transform="rotate(-90 54.3 220.8)">1</text>
<text x="89.1" y="216.8">5</text>
<text x="127.9" y="220.8" transform="rotate(-90 127.9 220.8)">1</text>
<text x="262.7" y="220.4">1k</text>
<text x="279.6" y="221.9">3</text>
<text x="279.6" y="216.8">2</text>
<text x="296" y="219.3">6</text>
<text x="305.7" y="216.1" transform="rotate(-90 305.7 216.1)">K</text>
<text x="94.9" y="223.4" transform="rotate(-90 94.9 223.4)">8</text>
<text x="100.4" y="225.6">+12TL072</text>
<text x="209.6" y="223.1">+12</text>
<text x="285.4" y="228.5" transform="rotate(-90 285.4 228.5)">7</text>
<text x="293.6" y="230.8">TL071</text>
<text x="211.7" y="237.5" transform="rotate(-90 211.7 237.5)">8</text>
<text x="312" y="236" transform="rotate(-90 312 236)">+12</text>
<text x="205.9" y="242.2">3</text>
<text x="222.3" y="244.7">1</text>
<text x="256.6" y="245.9">Tri Out</text>
<text x="205.9" y="247.3">2</text>
<text x="234.8" y="248.4">100R</text>
<text x="211.7" y="253.9" transform="rotate(-90 211.7 253.9)">4</text>
<text x="220" y="256.2">TL072</text>
<text x="209.6" y="268.8">-12</text>
</g>
<g font-size="1.7" fill="#c00000">
<text x="108.6" y="150.1" transform="rotate(-90 108.6 150.1)">50%</text>
<text x="29.8" y="162.8" transform="rotate(-90 29.8 162.8)">38%</text>
<text x="55.3" y="213.6" transform="rotate(-90 55.3 213.6)">50%</text>
<text x="128.9" y="213.6" transform="rotate(-90 128.9 213.6)">50%</text>
</g>
</svg>
